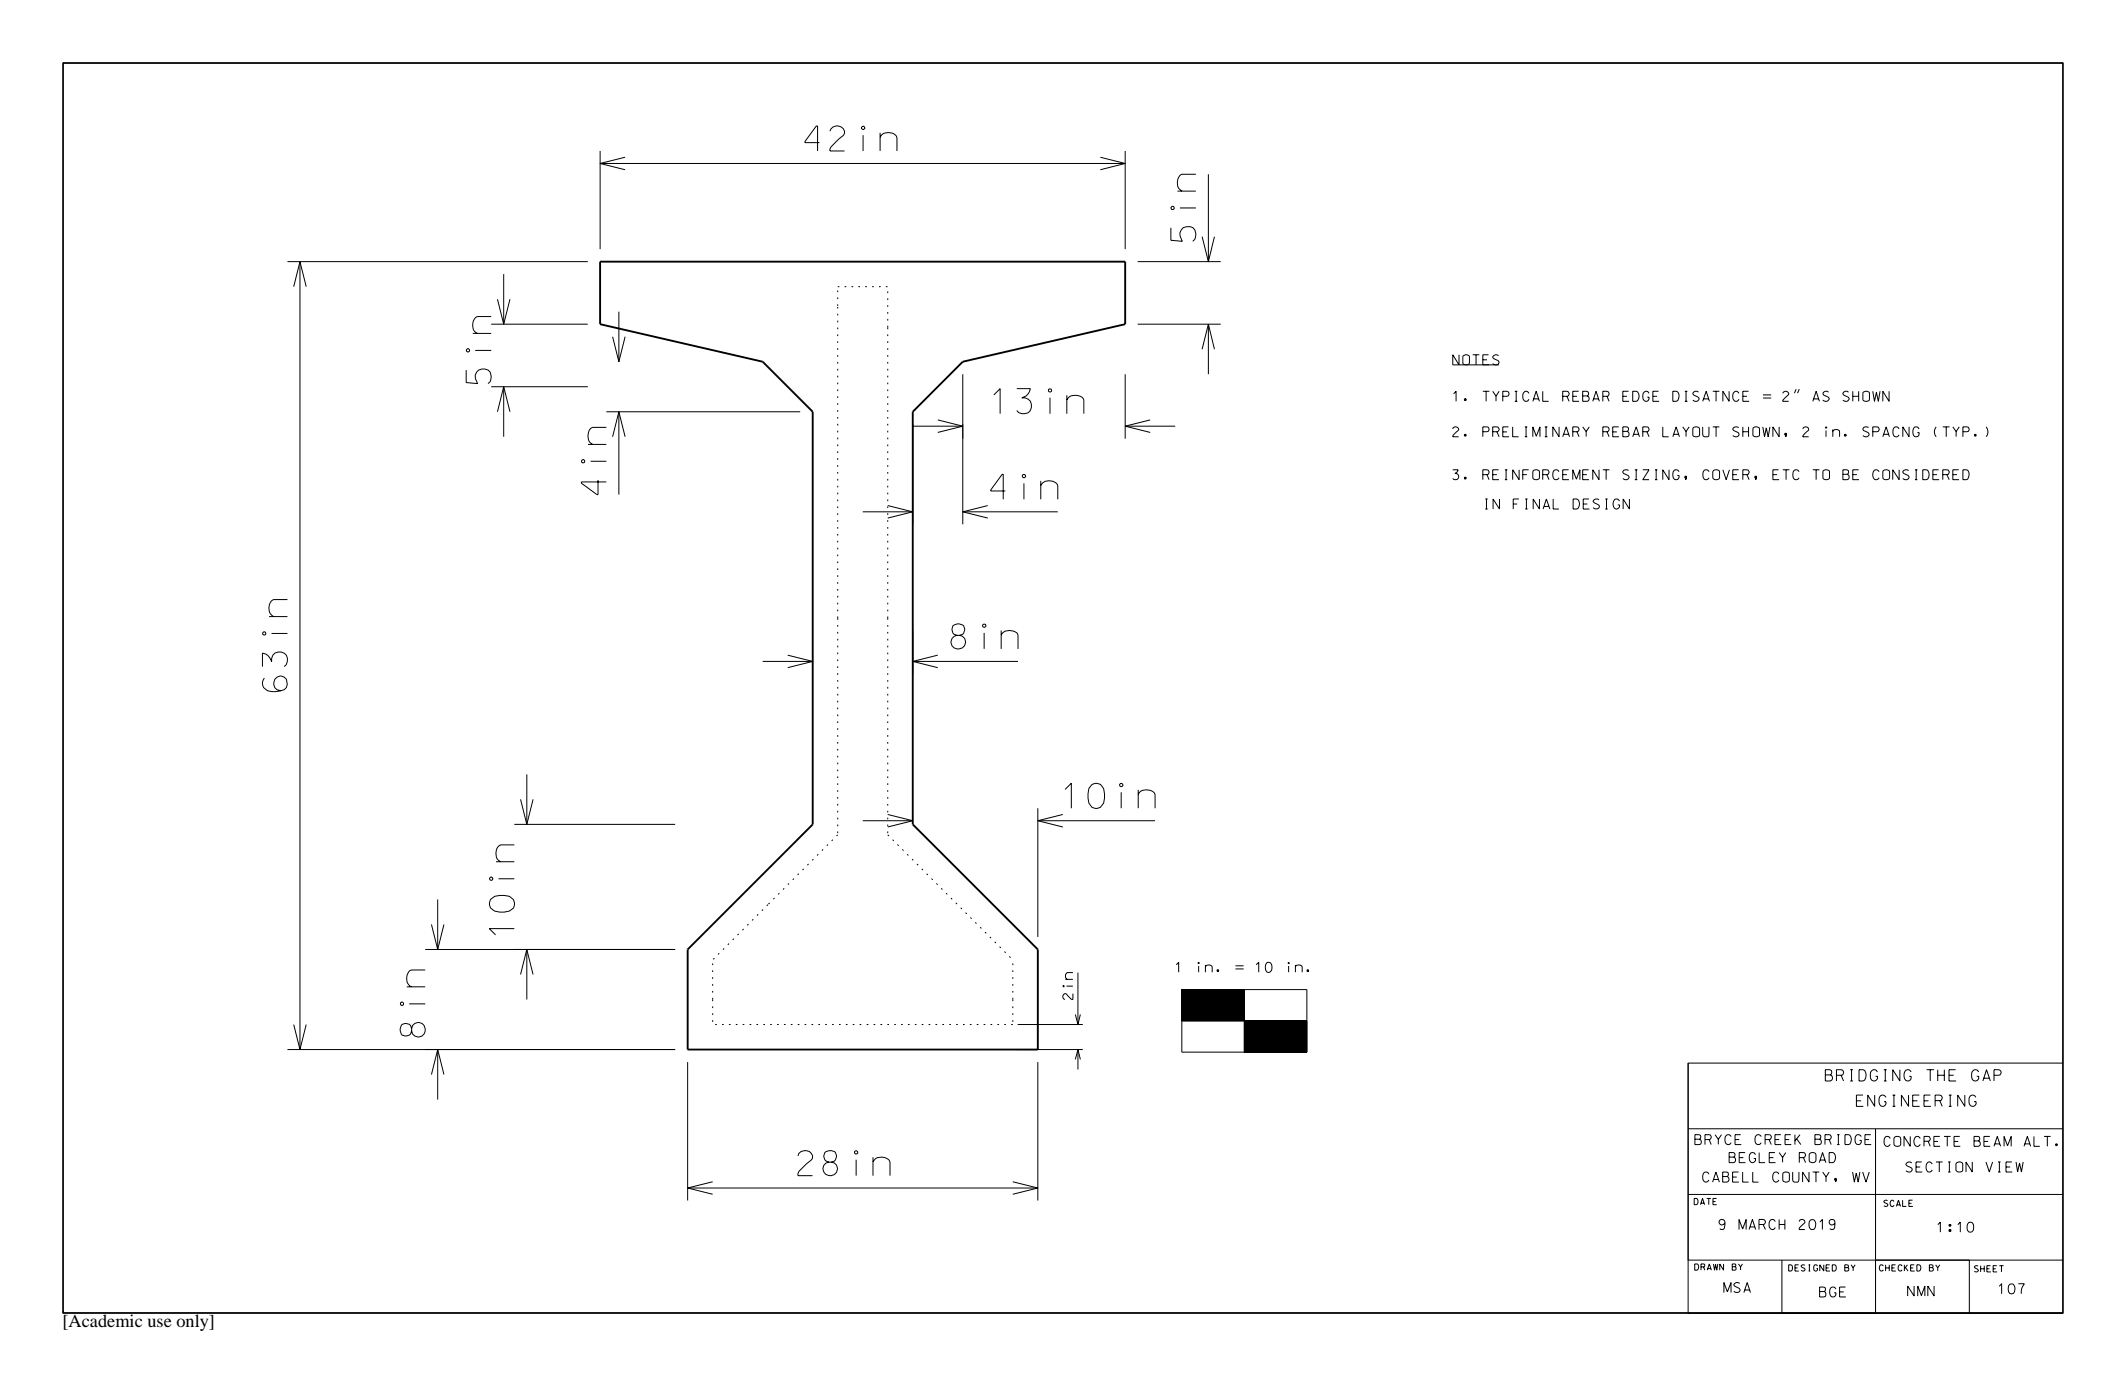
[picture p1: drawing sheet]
<svg xmlns="http://www.w3.org/2000/svg" width="432mm" height="279mm" viewBox="0 0 432 279" stroke-linecap="round" stroke-linejoin="round" font-family="sans-serif">
<path d="M12.8 266.3v.3h406.2v-253.8h-406.2v253.8" fill="none" stroke="#000" stroke-width=".25"/>
<path d="M121.9 53.1h106.6v12.7l-33 7.6-10.1 10.2v83.8l25.4 25.4v20.3h-71.1v-20.3l25.4-25.4v-83.8l-10.2-10.2-33-7.6z" fill="none" stroke="#000" stroke-width=".38"/>
<g fill="none" stroke="#000" stroke-width=".2">
<path d="M12.8 12.7h406.2v254h-406.2zM121.9 30.7v19.9M121.9 33.2h106.6M127 31.9l-5.1 1.3 5.1 1.3M223.5 31.9l5 1.3-5 1.3M228.5 30.7v19.9M245.4 35.4v17.7M58.4 53.1h61M59.7 58.2l1.2-5.1 1.3 5.1M60.9 53.1v160M102.3 55.7v10.1M231.1 53.1h16.8"/>
<path d="M244.2 48l1.2 5.1 1.3-5.1M99.8 65.8h19.6M99.8 78.5h19.6M101 60.7l1.3 5.1 1.3-5.1M102.3 78.5v10.2M124.4 68.4l1.3 5 1.3-5M125.7 63.3v10.1M195.5 76v30.5M228.5 76v13.1M231.1 65.8h16.8M244.2 70.9l1.2-5.1 1.3 5.1M245.4 65.8v10.2"/>
<path d="M295.1 74.1h9.3M364.8 79l-.3 .8M365.4 79l-.3 .8M101 83.6l1.3-5.1 1.3 5.1M123.2 83.6h39.3M124.4 88.7l1.3-5.1 1.3 5.1M125.7 83.6v16.8M185.4 86.1v20.4M185.4 86.5h10.1M190.5 85.3l5 1.2-5 1.3M228.5 86.5h10.2M233.6 85.3l-5.1 1.2 5.1 1.3"/>
<path d="M175.2 103.9h10.2M180.3 102.7l5.1 1.2-5.1 1.3M195.5 103.9h19.3M200.6 102.7l-5.1 1.2 5.1 1.3M154.9 134.3h10.2M160 133l5.1 1.3-5.1 1.3M185.4 134.3h21.4M185.4 128.1v8.7M190.5 133l-5.1 1.3 5.1 1.3M107 157.2v10.2M104.5 167.4h32.6M105.7 162.3l1.3 5.1 1.3-5.1"/>
<path d="M175.2 166.7h10.2M180.3 165.4l5.1 1.3-5.1 1.2M210.8 164.1v26.2M210.8 166.7h23.8M215.9 165.4l-5.1 1.3 5.1 1.2M86.4 192.8h50.7M87.6 187.7l1.3 5.1 1.3-5.1M88.9 182.6v10.2M105.7 197.9l1.3-5.1 1.3 5.1M107 192.8v10.2M218.9 197.5v10.5M58.4 213.1h78.7"/>
<path d="M59.7 208l1.2 5.1 1.3-5.1M87.6 218.2l1.3-5.1 1.3 5.1M88.9 213.1v10.2M139.7 215.7v28.1M206.7 213.1h13.2M206.7 208h13.2M210.8 215.7v28.1M218.4 215.1l.5-2 .5 2M218.4 206l.5 2 .5-2M218.9 213.1v4.1M240 207.3h.1M240 207.3h25.4"/>
<path d="M240 200.9h25.4v12.7M240 200.9v12.7h25.4M240 203.6l2.6-2.7 6.4 6.4 3.7-3.7-2.6-2.7-6.4 6.4-3.7-3.7M240 206.1l5.2-5.2 6.5 6.4 1-1.1-5.3-5.3-6.3 6.4M240 206.5l.8 .8 6.4-6.4 5.5 5.6M240 207.3l6.3-6.4 12.9 12.7 6.2-6.2M240 206.8l5.9-5.9 6.4 6.4M240 206.6l5.7-5.7 6.4 6.4 .6-.6M240 206.4l5.5-5.5 6.4 6.4M240 206.3l5.4-5.4 6.4 6.4M240 206l5-5.1 6.5 6.4M240 205.8l4.9-4.9 6.4 6.4 1.4-1.4"/>
<path d="M240 205.8l4.8-4.9 6.4 6.4M240 205.6l4.7-4.7 6.4 6.4 1.6-1.6M240 205.5l4.5-4.6 6.5 6.4M240 205.4l4.5-4.5 6.4 6.4M240 205.4l4.4-4.5 6.4 6.4M240 204.7l3.8-3.8 6.4 6.4 2.5-2.6M240 204.5l3.6-3.6 6.4 6.4M240 204.3l3.4-3.4 6.4 6.4M240 204.1l3.2-3.2 6.4 6.4M240 204l3.1-3.1 6.4 6.4 3.2-3.2M240 203.8l2.9-2.9 6.4 6.4 3.4-3.4M240 203.8l2.8-2.9 6.4 6.4"/>
<path d="M240 203.7l2.7-2.8 6.5 6.4 3.5-3.6M240 203.3l2.4-2.4 6.4 6.4M240 203.3l2.3-2.4 6.4 6.4M240 202.7l1.8-1.8 6.4 6.4 4.5-4.5M240 202.3l1.4-1.4 6.4 6.4 4.9-4.9M240 202l1-1.1 6.4 6.4 5.3-5.3M240 201.7l.7-.8 6.5 6.4M240 201.6l.7-.7 6.4 6.4 5.6-5.7M240 201.5l.5-.6 6.4 6.4 5.8-5.8M240 201.3l.3-.4 6.4 6.4M240 200.9l6.5 6.4M240 200.9l6.3 6.4"/>
<path d="M240 201l6.3 6.3M240 201.3l6.1 6M240 201.3l6 6M240 201.5l5.9 5.8M240 201.5l.6-.6-.6 .7 5.7 5.7M240 201.6l5.7 5.7M240 201.6l5.6 5.7M240 201.7l5.6 5.6M240 201.8l5.5 5.5M240 201.9l5.4 5.4M240 202l5.3 5.3M240 202.2l5.1 5.1"/>
<path d="M240 202.2l5 5.1M240 202.3l5 5M240 202.4l4.9 4.9M240 202.5l4.8 4.8M240 202.7l4.6 4.6M240 202.7l4.5 4.6-4.5-4.5M240 202.8l4.5 4.5M240 203l4.3 4.3M240 203.3l4 4M240 203.4l3.9 3.9M240 203.5l3.8 3.8M240 203.6l3.8 3.7"/>
<path d="M240 203.7l3.6 3.6M240 203.8l3.6 3.5M240 203.9l3.4 3.4M240 203.9l3.3 3.4M240 204l3.3 3.3M240 204.1l3.2 3.2M240 204.2l3.1 3.1M240 204.3l3 3M240 204.5l2.8 2.8M240 204.5l2.7 2.8M240 204.6l2.7 2.7M240 204.7l2.6 2.6-2.6-2.6"/>
<path d="M240 204.8l2.5 2.5M240 204.9l2.4 2.4M240 205.1l2.2 2.2M240 205.4l1.9 1.9M240 205.5l1.8 1.8M240 205.6l1.7 1.7M240 205.7l1.6 1.6M240 205.7l1.5 1.6M240 205.8l1.5 1.5M240 205.9l1.4 1.4M240 206l1.3 1.3M240 206.1l1.3 1.2"/>
<path d="M240 206.1l1.2 1.2M240 206.2l1.1 1.1M240 206.3l1 1M240 206.4l.9 .9M240 206.6l.7 .7M240 206.8l.5 .5-.5-.5M240 206.8l.5 .5M240 206.9l.5 .4M240 206.9l.3 .4M240 207l.3 .3M240 207.2l.1 .1M240 201.3l.4-.4-.4 .5"/>
<path d="M240 201.9l1-1-1 1M240 202.1l1.2-1.2-1.2 1.2M240 203.8l2.9-2.9-2.9 2.9M240.1 200.9l-.1 .1M240.1 200.9l6.4 6.4M240.2 200.9l6.4 6.4 6.1-6.1-.2-.3M240.2 200.9l-.2 .2 6.2 6.2-6.2-6.2M240.2 200.9l-.2 .2M240.2 207.3l6.4-6.4 6.1 6.1-.3 .3M240.2 207.3l-.2-.3 6.1-6.1 6.5 6.4M240.3 200.9l-.3 .3 6.1 6.1M240.3 207.3l6.5-6.4 5.9 6-.4 .4"/>
<path d="M240.5 200.9l6.4 6.4 5.8-5.9-.5-.5M240.5 200.9l-.5 .5 5.9 5.9M240.5 200.9l-.5 .5M240.6 200.9l-.6 .6M240.6 200.9l6.4 6.4M240.8 200.9l-.8 .8M240.8 200.9l6.4 6.4 5.5-5.5M240.8 200.9l-.8 .8 5.5 5.6 6.5-6.4 .7 .8M240.8 207.3l6.4-6.4 5.5 5.5-.8 .9M240.8 207.3l-.8-.8 5.6-5.6 6.4 6.4 .7-.7-5.6-5.7-6.5 6.4-.6-.6 .7 .6M240.8 200.9l-.8 .9M240.9 200.9l6.4 6.4 5.4-5.4-.9-1"/>
<path d="M240.9 200.9l-.9 .9M240.9 200.9l6.5 6.4M240.9 200.9l-.9 1M241.1 200.9l6.4 6.4M241.1 200.9l-1.1 1.1M241.1 200.9l-1.1 1.2M241.2 200.9l6.4 6.4 5.1-5.2M241.3 200.9l-1.3 1.3M241.3 200.9l6.4 6.4M241.4 200.9l-1.4 1.5M241.5 200.9l6.4 6.4 4.8-4.8M241.5 200.9l-1.5 1.5"/>
<path d="M241.5 200.9l-1.5 1.6M241.7 200.9l6.4 6.4M241.7 200.9l-1.7 1.7 4.7 4.7-4.7-4.7M241.7 200.9l-1.7 1.7M241.8 200.9l-1.8 1.8M241.8 200.9l6.4 6.4M241.9 200.9l-1.9 1.9M242 200.9l6.5 6.4M242 200.9l-2 2.1 4.3 4.3-4.3-4.3M242 200.9l-2 2.1M242.1 200.9l6.4 6.4 4.2-4.2-2.2-2.2M242.1 200.9l-2.1 2.2 4.3 4.2"/>
<path d="M242.1 200.9l-2.1 2.1M242.3 200.9l6.4 6.4 4-4.1-2.3-2.3M242.3 200.9l-2.3 2.3 4.1 4.1M242.3 207.3l-2.3-2.3 4.1-4.1 6.4 6.4M242.4 200.9l-2.4 2.4M242.5 200.9l-2.5 2.5M242.6 200.9l-2.6 2.7M242.7 207.3l-2.7-2.7 3.7-3.7 6.4 6.4M242.7 200.9l6.4 6.4M242.7 200.9l-2.7 2.7M243 200.9l-3 3M243 200.9l6.4 6.4"/>
<path d="M243 200.9l-3 3.1M243.1 200.9l-3.1 3.1M243.2 200.9l-3.2 3.2M243.2 200.9l6.5 6.4M243.2 200.9l-3.2 3.3M243.3 200.9l-3.3 3.3M243.3 200.9l-3.3 3.4M243.3 200.9l6.5 6.4M243.4 200.9l-3.4 3.4M243.5 200.9l-3.5 3.6M243.6 200.9l6.4 6.4M243.6 200.9l-3.6 3.6"/>
<path d="M243.7 200.9l-3.7 3.8M243.8 200.9l6.5 6.4 2.4-2.4M243.8 200.9l-3.8 3.9 2.5 2.5M243.8 200.9l-3.8 3.9M243.9 200.9l6.4 6.4M243.9 200.9l-3.9 3.9 2.5 2.5-2.5-2.4M243.9 200.9l-3.9 4M244 200.9l6.4 6.4 2.3-2.3-4-4.1M244 200.9l-4 4 2.4 2.4M244 200.9l-4 4M244.1 200.9l6.4 6.4M244.1 200.9l-4.1 4.1 2.3 2.3-2.3-2.2"/>
<path d="M244.1 200.9l-4.1 4.2M244.2 200.9l6.4 6.4 2.1-2.1-4.2-4.3M244.2 200.9l-4.2 4.2 2.2 2.2M244.2 200.9l-4.2 4.2M244.3 200.9l6.5 6.4 1.9-2-4.4-4.4M244.3 200.9l-4.3 4.3 2 2.1M244.3 200.9l-4.3 4.4 2 2M244.4 207.3l-4.4-4.4 2-2 6.4 6.4M244.4 200.9l-4.4 4.5M244.6 200.9l-4.6 4.6M244.7 200.9l-4.7 4.7M244.8 200.9l6.4 6.4"/>
<path d="M244.8 200.9l-4.8 4.8M244.9 200.9l-4.9 4.9M245 200.9l6.4 6.4M245 200.9l-5 5M245.1 200.9l-5.1 5.1M245.1 200.9l6.5 6.4 1.1-1.2M245.1 200.9l-5.1 5.2M245.3 200.9l-5.3 5.3M245.3 200.9l6.4 6.4M245.3 200.9l-5.3 5.4M245.4 200.9l-5.4 5.4M245.4 200.9l6.4 6.4"/>
<path d="M245.5 200.9l-5.5 5.5M245.6 200.9l-5.6 5.7 5.6-5.7M245.6 200.9l6.5 6.4 .6-.6M245.7 200.9l-5.7 5.7M245.8 200.9l-5.8 5.9M245.9 200.9l6.4 6.4M245.9 200.9l-5.9 6M245.9 200.9l-5.9 5.9M246 200.9l6.4 6.4M246 200.9l-6 6 .4 .4-.4-.4M246 200.9l-6 6M246.1 200.9l6.3 6.4 .3-.2-6.1-6.2"/>
<path d="M246.1 200.9l-6.1 6.1M246.1 207.3l-6.1-6.1 .2-.3 6.5 6.4M246.2 200.9l6.4 6.4M246.2 200.9l-6.2 6.2 .2 .2-.2-.1M246.2 200.9l-6.2 6.3M246.3 200.9l12.8 12.7M246.3 200.9l-6.3 6.3M246.4 200.9l6.3 6.3-.1 .1M246.5 200.9l-6.4 6.4M246.6 200.9l-6.5 6.4M246.6 200.9l-6.4 6.4M246.7 200.9l-6.4 6.4"/>
<path d="M246.7 200.9l6 6M246.9 200.9l-6.4 6.4M246.9 200.9l5.8 5.8M246.9 200.9l-6.3 6.4M247.1 200.9l-6.4 6.4M247.3 200.9l-6.5 6.4M247.3 200.9l5.4 5.5M247.3 200.9l-6.4 6.4M247.5 200.9l-6.4 6.4M247.5 200.9l5.2 5.3-1.1 1.1 1.1-1.1M247.5 200.9l5.2 5.2M247.6 200.9l5.1 5.2-1.2 1.2"/>
<path d="M247.6 200.9l5.1 5.2M247.6 200.9l-6.4 6.4M247.6 200.9l5.1 5.1M247.6 200.9l-6.3 6.4M247.7 200.9l-6.4 6.4M247.7 200.9l5 5M247.7 200.9l5 5.1-1.3 1.3M247.8 200.9l-6.4 6.4M247.8 200.9l4.9 4.9-1.5 1.5M247.8 200.9l4.9 5M247.9 200.9l4.8 4.9M247.9 200.9l-6.4 6.4"/>
<path d="M247.9 200.9l4.8 4.8M247.9 200.9l4.8 4.8-1.5 1.6M248 200.9l-6.5 6.4M248 200.9l-6.4 6.4M248 200.9l4.7 4.8M248.1 200.9l4.6 4.7M248.1 200.9l-6.4 6.4M248.1 200.9l4.6 4.6M248.1 200.9l-6.3 6.4M248.2 200.9l4.5 4.6M248.2 200.9l4.5 4.6-1.8 1.8M248.2 200.9l-6.4 6.4"/>
<path d="M248.3 200.9l-6.4 6.4M248.4 200.9l-6.4 6.4-2-2M248.4 200.9l4.3 4.3-2 2.1 2-2zM248.4 200.9l-6.4 6.4M248.5 200.9l-6.5 6.4M248.5 200.9l-6.4 6.4-2.1-2.1 4.3-4.3 6.4 6.4M248.5 200.9l-6.4 6.4M248.5 200.9l4.2 4.2M248.5 200.9l4.2 4.2-2.2 2.2M248.6 200.9l4.1 4.1-2.2 2.3M248.6 200.9l4.1 4.2M248.6 200.9l-6.4 6.4"/>
<path d="M248.7 200.9l-6.4 6.4M248.7 200.9l-6.3 6.4 6.4-6.4M248.7 200.9l4 4M248.7 200.9l4 4-2.4 2.4M248.8 200.9l3.9 3.9M248.8 200.9l3.9 4M248.8 200.9l-6.4 6.4M248.9 200.9l3.8 3.9M248.9 200.9l3.8 3.9-2.5 2.5M248.9 200.9l-6.4 6.4M249 200.9l3.7 3.8-2.6 2.6M249 200.9l3.7 3.8"/>
<path d="M249 200.9l-6.4 6.4M249 200.9l3.7 3.7M249.1 200.9l-6.5 6.4M249.1 200.9l3.6 3.6M249.1 200.9l3.6 3.7-2.7 2.7 2.7-2.7M249.1 200.9l-6.4 6.4M249.2 200.9l3.5 3.6-2.8 2.8 2.8-2.9M249.2 200.9l3.5 3.6M249.2 200.9l-6.4 6.4M249.3 200.9l-6.4 6.4M249.3 200.9l3.4 3.4-3 3M249.3 200.9l3.4 3.5-2.9 2.9"/>
<path d="M249.4 200.9l3.3 3.4-3 3M249.4 200.9l-6.4 6.4M249.4 200.9l3.3 3.3M249.4 200.9l-6.3 6.4-3.1-3M249.5 200.9l-6.4 6.4M249.5 200.9l3.2 3.2M249.5 200.9l3.2 3.3M249.6 200.9l-6.5 6.4M249.7 200.9l3 3.1M249.7 200.9l-6.4 6.4M249.7 200.9l3 3-3.4 3.4-6.3-6.4-3 3M249.8 200.9l-6.5 6.4"/>
<path d="M249.8 200.9l-6.4 6.4M249.8 200.9l2.9 2.9M249.8 200.9l2.9 3M249.9 200.9l2.8 2.9M249.9 200.9l-6.4 6.4-3.5-3.5M249.9 200.9l-6.5 6.4M249.9 200.9l2.8 2.8M249.9 200.9l-6.3 6.4M249.9 200.9l-6.4 6.4M250 200.9l-6.4 6.4M250 200.9l2.7 2.8M250.1 200.9l2.6 2.6-3.7 3.8-6.5-6.4-2.5 2.6 3.8 3.8 6.4-6.4"/>
<path d="M250.2 200.9l-6.4 6.4M250.2 200.9l-6.5 6.4M250.2 200.9l2.5 2.5-3.8 3.9-6.4-6.4-2.5 2.5M250.3 200.9l2.4 2.5M250.3 200.9l2.4 2.5-3.9 3.9M250.3 200.9l-6.4 6.4M250.4 200.9l-6.5 6.4M250.4 200.9l-6.4 6.4M250.4 200.9l-6.3 6.4-4.1-4.1M250.5 200.9l2.2 2.3-4.1 4.1 4.1-4.1zM250.5 200.9l-6.4 6.4M250.6 200.9l-6.4 6.4-4.2-4.2 2.2-2.2 6.4 6.4"/>
<path d="M250.6 200.9l2.1 2.1M250.6 200.9l2.1 2.2-4.2 4.2M250.6 200.9l-6.4 6.4M250.7 200.9l2 2.1-4.3 4.3M250.7 200.9l2 2.1M250.7 200.9l-6.4 6.4M250.8 200.9l1.9 2-4.4 4.4-6.4-6.4-1.9 1.9M250.8 200.9l-6.4 6.4M250.8 200.9l-6.4 6.4 6.5-6.4M250.8 200.9l1.9 1.9M250.8 200.9l1.9 1.9-4.5 4.5M250.9 200.9l1.8 1.9"/>
<path d="M250.9 200.9l-6.4 6.4M251 200.9l1.7 1.8M251 200.9l-6.4 6.4M251 200.9l1.7 1.7M251.1 200.9l-6.4 6.4M251.1 200.9l1.6 1.7-4.7 4.7-6.5-6.4-1.5 1.6M251.2 200.9l1.5 1.6M251.2 200.9l-6.4 6.4M251.2 200.9l1.5 1.5M251.3 200.9l1.4 1.5M251.3 200.9l-6.4 6.4M251.4 200.9l1.3 1.4"/>
<path d="M251.4 200.9l-6.4 6.4M251.5 200.9l1.2 1.3-5.1 5.1-6.4-6.4-1.2 1.3M251.5 200.9l-6.4 6.4M251.5 200.9l1.2 1.2M251.5 200.9l-6.4 6.4-5.1-5.1M251.6 200.9l1.1 1.2M251.6 200.9l-6.4 6.4-5.2-5.2M251.6 200.9l1.1 1.1M251.7 200.9l-6.4 6.4-5.3-5.3M251.7 200.9l1 1.1M251.7 200.9l-6.4 6.4M251.7 200.9l1 1"/>
<path d="M251.7 200.9l-6.3 6.4-5.4-5.3M251.8 200.9l-6.4 6.4M251.8 200.9l-6.4 6.4-5.4-5.4M251.8 200.9l.9 .9M251.9 200.9l.8 .9M251.9 200.9l-6.4 6.4-5.5-5.5M251.9 200.9l-6.4 6.4M251.9 200.9l.8 .8M252 200.9l-6.4 6.4M252 200.9l.7 .7M252.1 200.9l-6.4 6.4M252.1 200.9l.6 .6"/>
<path d="M252.1 200.9l.6 .7M252.2 200.9l.5 .6M252.2 200.9l-6.4 6.4-5.8-5.8M252.2 200.9l-6.3 6.4M252.2 200.9l-6.4 6.4M252.3 200.9l.4 .5-5.9 5.9-6.4-6.4-.4 .4M252.3 207.3l.4-.4-.4 .4M252.3 200.9l.4 .4M252.4 200.9l-6.4 6.4M252.4 200.9l.3 .4M252.4 200.9l-6.3 6.4M252.5 207.3l.2-.2-.1 .2"/>
<path d="M252.6 200.9l.1 .2M252.6 200.9l-6.5 6.4M252.6 200.9l-6.4 6.4M252.6 200.9l.1 .1M252.6 200.9l.1 .1-6.2 6.3M252.7 200.9v.1M252.7 213.5l6.2-6.2 6.4 6.3M252.7 213.4l6.1-6.1 6.4 6.3M252.7 213.3l6-6 6.4 6.3M252.7 213.1l5.8-5.8 6.4 6.3 .5-.5M252.7 212.9l5.6-5.6 6.5 6.3M252.7 211.6l4.3-4.3 6.4 6.3"/>
<path d="M252.7 211.4l4.1-4.1 6.4 6.3M252.7 211.2l3.9-3.9 6.4 6.3M252.7 211l3.7-3.7 6.4 6.3 2.6-2.5M252.7 210.3l3-3 6.4 6.3M252.7 209.9l2.6-2.6 6.4 6.3M252.7 209.7l2.4-2.4 6.4 6.3 3.9-3.9M252.7 209.3l2-2 6.5 6.3M252.7 209.3l2-2 6.4 6.3 4.3-4.3M252.7 209.1l1.8-1.8 6.4 6.3M252.7 209l1.8-1.7 6.4 6.3 4.5-4.5M252.7 208.8l1.5-1.5 6.4 6.3 4.8-4.8M252.7 208.7l1.4-1.4 6.5 6.3"/>
<path d="M252.7 208.7l1.4-1.4 6.4 6.3 4.9-4.9-1.3-1.4-6.4 6.3zM252.7 208.5l1.2-1.2 6.5 6.3 5-5-1.2-1.3-6.5 6.3-5-5M252.7 208.2l.9-.9 6.5 6.3M252.7 207.6l6 6M252.7 207.9l5.8 5.7M252.7 208.2l5.4 5.4M252.7 208.3l5.4 5.3 6.3-6.3 1 1M252.7 208.5l5.2 5.1M252.7 208.7l4.9 4.9M252.7 208.9l4.8 4.7M252.7 209l4.6 4.6M252.7 209.2l4.4 4.4"/>
<path d="M252.7 209.4l4.3 4.2M252.7 209.7l4 3.9M252.7 209.7l3.9 3.9M252.7 209.9l3.8 3.7M252.7 209.9l3.7 3.7M252.7 210l3.6 3.6M252.7 210.1l3.6 3.5M252.7 210.2l3.4 3.4M252.7 210.4l3.2 3.2M252.7 210.6l3 3M252.7 210.7l2.9 2.9M252.7 210.8l2.8 2.8"/>
<path d="M252.7 211l2.7 2.6M252.7 211.1l2.5 2.5M252.7 211.2l2.4 2.4M252.7 211.5l2.2 2.1M252.7 211.5l2.1 2.1M252.7 211.6l2 2M252.7 211.8l1.8 1.8M252.7 212.2l1.5 1.4M252.7 212.5l1.1 1.1M252.7 212.7l.9 .9M252.7 212.8l.8 .8M252.7 213l.6 .6"/>
<path d="M252.7 213.2l.5 .4M252.7 213.3l.3 .3M252.7 213.5l.1 .1M252.7 213.6h.1M252.7 200.9l-6.4 6.4M252.7 208.6l5.1 5M252.7 208.8l4.9 4.8M252.7 209l4.7 4.6M252.7 209.2l4.5 4.4M252.7 209.5l4.1 4.1M252.7 209.8l3.9 3.8M252.7 210.3l3.4 3.3"/>
<path d="M252.7 210.4l3.3 3.2M252.7 210.7l3 2.9M252.7 210.9l2.8 2.7M252.7 211.3l2.4 2.3M252.7 211.6l2.1 2M252.7 211.8l1.9 1.8M252.7 212.1l1.5 1.5M252.7 212.5l1.2 1.1M252.7 212.8l.9 .8M252.7 212.9l.7 .7M252.7 213.3l.4 .3M252.7 213.4l.3 .2"/>
<path d="M252.7 213.5l.2 .1M252.7 210.8l3.5-3.5-3.5 3.5M252.7 212.7l5.4-5.4-5.4 5.4M252.7 201l-6.2 6.3M252.7 201.6l-5.7 5.7M252.7 202.3l-1.3-1.4-6.4 6.4M252.7 206.3l-1 1 1-1-5.3-5.4-6.4 6.4M252.7 206l-1.3 1.3M252.7 206.5l-.8 .8M252.7 206.7l-.6 .6 .6-.6M252.7 203.3l-2.4-2.4 2.4 2.4-4 4M252.7 205.6l-4.7-4.7-6.4 6.4"/>
<path d="M252.7 202.6l-4.7 4.7-6.4-6.4-1.6 1.7 4.8 4.7M252.7 201.9l-5.4 5.4M252.7 202.1l-5.2 5.2M252.7 203l-4.3 4.3M252.7 203.7l-3.6 3.6M252.7 204.2l-3.1 3.1M252.7 204.9l-2.4 2.4M252.7 202.6l-1.7-1.7-6.3 6.4M252.7 205.6l-1.7 1.7-6.4-6.4-4.6 4.7 1.8 1.7M252.7 201.7l-5.5 5.6M252.7 202.3l-5 5M252.7 203.3l-4 4"/>
<path d="M252.7 203.9l-3.4 3.4M252.7 204l-3.3 3.3M252.7 204.4l-2.9 2.9M252.7 202.4l-1.4-1.5-6.4 6.4M252.7 202.7l-1.8-1.8-6.4 6.4M252.7 205.5l-1.8 1.8M252.7 206l-1.2 1.3M252.7 206.4l-.9 .9M252.7 201.1l-.2-.2-6.4 6.4M252.7 206.9l-.4 .4M252.7 203.4l-3.9 3.9M252.7 201.1l-6.2 6.2"/>
<path d="M252.7 201.6l-5.6 5.7M252.7 202l-5.3 5.3M252.7 202.4l-4.9 4.9M252.7 202.5l-4.8 4.8M252.7 202.7l-4.6 4.6M252.7 203l-4.2 4.3M252.7 204l-3.1-3.1-6.4 6.4M252.7 201.7l-5.6 5.6M252.7 204.4l-3.5-3.5-6.3 6.4-2.9-2.8M252.7 203.8l-3.5 3.5M252.7 201.3l-.3-.4 .3 .3-6 6.1M252.7 206.8l-.5 .5"/>
<path d="M252.7 207l-.3 .3M252.7 207.2l-.1 .1M252.7 204.5l-2.8 2.8-6.4-6.4-3.5 3.5 2.9 2.9M252.7 205.1l-2.2 2.2M252.7 205.6l-1.7 1.7M252.7 205.8l-1.5 1.5M252.7 205.4l-1.9 1.9M252.7 202.6l-4.6 4.7M252.7 202.4l-1.5-1.5-6.3 6.4M252.7 205.4l-4.5-4.5 4.5 4.5-1.9 1.9M252.7 201.8l-5.5 5.5M252.7 201.9l-5.3 5.4"/>
<path d="M252.7 202.8l-4.5 4.5M252.7 204.1l-3.2 3.2M252.7 204.2l-3 3.1M252.7 201l-6.5 6.3M252.7 201.3l-.4-.4-6.4 6.4-5.9-5.9M252.7 206.5l-.7 .8 .7-.7M252.7 206.7l-5.7-5.8-6.4 6.4M252.7 206.8l-5.9-5.9-6.4 6.4-.4-.4M252.7 207.2l-6.2-6.3-6.5 6.4M252.7 201.3l-6 6M252.7 200.9v12.7M252.7 202.5l-1.6-1.6-6.4 6.4"/>
<path d="M252.7 206.8l-.5 .5-6.4-6.4-5.8 5.8 .6 .6M252.7 200.9l-6.3 6.4M252.7 201l-6.3 6.3M252.7 205.5l-1.7 1.8M252.7 206.1l-1.2 1.2M252.7 204.6l-2.6 2.7M252.8 207.3h-.1M252.8 207.3l6.4 6.3 6.2-6.1M252.8 207.3l-.1 .1 6.3 6.2 6.4-6.3M252.8 207.3l-.1 .1M252.9 207.3l-.2 .2 .2-.2M252.9 207.3l-.2 .1"/>
<path d="M252.9 207.3l6.4 6.3 6.1-6.1M253 207.3l-.3 .3 6.1 6 6.3-6.3M253 207.3l-.3 .3M253 207.3l6.4 6.3 6-6M253.1 207.3l-.4 .4 .4-.4M253.1 207.3l6.4 6.3 5.9-5.8-.5-.5M253.2 207.3l6.4 6.3M253.2 207.3l-.5 .4 5.9 5.9 6.4-6.3M253.2 207.3l-.5 .5M253.2 207.3l-.5 .5 .6-.5M253.3 207.3l-.6 .6M253.3 207.3l6.4 6.3"/>
<path d="M253.4 207.3l-.7 .6 5.7 5.7 6.4-6.3M253.4 207.3l-.7 .7M253.4 207.3l6.4 6.3 5.6-5.6M253.4 207.3l-.7 .7 .8-.7M253.4 207.3l6.5 6.3M253.6 207.3l6.4 6.3M253.6 207.3l-.9 .8 5.5 5.5 6.4-6.3M253.6 207.3l-.9 .9M253.7 207.3l-1 .9M253.8 213.6l6.4-6.3-6.4 6.3M253.8 207.3l-1.1 1.1 1.1-1.1 6.4 6.3M254 213.6l-1.3-1.2 5.1-5.1 6.4 6.3"/>
<path d="M254 207.3l-1.3 1.2M254 207.3l-1.3 1.3M254 207.3l6.4 6.3M254.1 213.6l-1.4-1.4 5-4.9 6.4 6.3M254.2 207.3l-1.5 1.4M254.3 207.3l6.4 6.3 4.7-4.6M254.3 213.6l-1.6-1.6 4.8-4.7 6.4 6.3M254.3 207.3l-1.6 1.6M254.4 207.3l6.4 6.3M254.4 207.3l-1.7 1.7M254.5 207.3l-1.8 1.8M254.6 207.3l-1.9 1.9 1.9-1.9 6.4 6.3 4.4-4.3"/>
<path d="M254.7 213.6l-2-1.9 4.4-4.4 6.4 6.3M254.8 207.3l-2.1 2M254.8 207.3l6.4 6.3 4.2-4.1M254.8 207.3l-2.1 2.1 2.1-2.1M255 207.3l-2.3 2.2M255.1 207.3l-2.4 2.4M255.2 207.3l-2.5 2.5M255.2 207.3l6.4 6.3M255.3 213.6l-2.6-2.6 2.6 2.6 6.4-6.3-6.4 6.3M255.3 207.3l-2.6 2.6M255.4 207.3l-2.7 2.7M255.4 207.3l6.4 6.3"/>
<path d="M255.5 207.3l-2.8 2.7M255.5 207.3l6.4 6.3M255.5 207.3l-2.8 2.8M255.6 207.3l-2.9 2.8M255.7 207.3l-3 3M255.7 207.3l-3 3 3.3 3.3 6.5-6.3M255.7 207.3l6.4 6.3M255.8 207.3l6.4 6.3 3.2-3.2-3.1-3.1M255.8 207.3l-3.1 3.1 3.3 3.2M255.8 207.3l-3.1 3.1M255.8 213.6l6.5-6.3-6.4 6.3M255.9 207.3l6.4 6.3"/>
<path d="M255.9 207.3l-3.2 3.2 3.2 3.1M255.9 207.3l-3.2 3.1M256 207.3l-3.3 3.3M256 207.3l6.4 6.3 3-3-3.3-3.3M256.1 207.3l-3.4 3.3M256.1 207.3l-3.4 3.4M256.1 207.3l6.4 6.3M256.2 207.3l6.4 6.3 2.8-2.7M256.2 207.3l-3.5 3.4M256.3 207.3l6.4 6.3M256.3 207.3l-3.6 3.6M256.3 213.6l6.4-6.3 2.7 2.7-3.6 3.6"/>
<path d="M256.3 207.3l6.4 6.3 2.7-2.6-3.7-3.7-6.4 6.3M256.3 207.3l-3.6 3.6 3.7-3.6M256.5 207.3l-3.8 3.8 3.8-3.8 6.4 6.3M256.5 207.3l-3.8 3.8M256.5 207.3l6.5 6.3 2.4-2.4M256.6 207.3l-3.9 3.8M256.7 207.3l-4 4M256.8 213.6l-4.1-4 2.3-2.3 6.4 6.3M256.9 207.3l-4.2 4.1M256.9 207.3l-4.2 4.2 4.2-4.2M256.9 207.3l6.4 6.3 2.1-2M257 207.3l6.5 6.3"/>
<path d="M257 207.3l-4.3 4.3 2 2M257 207.3l-4.3 4.3M257.2 207.3l-4.5 4.4 1.9 1.9M257.2 207.3l-4.5 4.5M257.2 207.3l6.4 6.3 1.8-1.8M257.2 207.3l-4.5 4.5 1.8 1.8M257.2 207.3l6.5 6.3M257.4 207.3l6.4 6.3M257.4 207.3l-4.7 4.6 1.7 1.7M257.4 207.3l-4.7 4.7 1.7 1.6M257.5 207.3l-4.8 4.8 1.5 1.5M257.5 207.3l-4.8 4.8"/>
<path d="M257.5 207.3l6.4 6.3 1.5-1.5-4.8-4.8-6.4 6.3M257.6 207.3l-4.9 4.9 1.5 1.4M257.6 207.3l-4.9 4.9M257.6 207.3l6.4 6.3M257.7 207.3l6.5 6.3M257.7 207.3l-5 5 1.3 1.3M257.9 207.3l-5.2 5.1 1.2 1.2M257.9 207.3l-5.2 5.2M257.9 207.3l6.4 6.3M258 207.3l-5.3 5.2 1.1 1.1M258 207.3l-5.3 5.2M258 207.3l6.4 6.3 1-1-5.3-5.3"/>
<path d="M258.1 207.3l6.4 6.3 .9-.8M258.2 207.3l-5.5 5.4M258.2 207.3l-5.5 5.5M258.2 207.3l6.4 6.3M258.3 207.3l6.4 6.3M258.3 207.3l-5.6 5.6M258.4 207.3l-5.7 5.6M258.4 207.3l-5.7 5.7 5.7-5.7M258.4 207.3l6.4 6.3M258.6 207.3l-5.9 5.8 5.9-5.8 6.4 6.3M258.6 207.3l6.4 6.3 .4-.3M258.6 207.3l-5.9 5.9"/>
<path d="M258.7 207.3l-6 5.9M258.8 207.3l-6.1 6.1M258.9 207.3l-6.2 6.2M259 207.3l6.4 6.3M259 207.3l-6.3 6.3h.1M259 207.3l-6.3 6.3M259.2 207.3l-6.5 6.3M259.2 207.3l6.2 6.2M259.2 207.3l-6.4 6.3M259.3 207.3l-6.5 6.3M259.3 207.3l6.1 6.1M259.3 207.3l-6.4 6.3"/>
<path d="M259.3 207.3l-6.4 6.3-.2-.1 .2 .1M259.4 207.3l6 6M259.4 207.3l-6.4 6.3M259.5 207.3l-6.4 6.3-.4-.3 .4 .3M259.5 207.3l5.9 5.8M259.5 207.3l-6.3 6.3M259.6 207.3l-6.4 6.3M259.6 207.3l-6.4 6.3-.5-.5 .6 .5M259.6 207.3l5.8 5.8-.6 .5M259.8 207.3l5.6 5.6-.7 .7M259.8 207.3l-6.4 6.3-.7-.6M259.8 207.3l-6.5 6.3-.6-.6"/>
<path d="M259.9 207.3l-6.4 6.3-.8-.7 .7 .7M259.9 207.3l5.5 5.5M259.9 207.3l-6.4 6.3M260 207.3l-6.5 6.3M260 207.3l5.4 5.4M260 207.3l-6.4 6.3-.9-.8M260.1 207.3l-6.4 6.3M260.1 207.3l-6.4 6.3-1-.9M260.2 207.3l5.2 5.2M260.2 207.3l-6.4 6.3M260.2 207.3l5.2 5.1M260.2 207.3l-6.3 6.3"/>
<path d="M260.3 207.3l-6.4 6.3M260.3 207.3l5.1 5-1.3 1.3M260.3 207.3l5.1 5.1M260.4 207.3l-6.4 6.3M260.4 207.3l5 5M260.4 207.3l5 5-1.3 1.3M260.5 207.3l-6.5 6.3M260.5 207.3l4.9 4.9-1.4 1.4 1.4-1.4M260.5 207.3l4.9 4.9M260.5 207.3l-6.4 6.3M260.6 207.3l4.8 4.8M260.6 207.3l4.8 4.8-1.6 1.5 1.6-1.5"/>
<path d="M260.6 207.3l-6.4 6.3M260.7 207.3l-6.5 6.3M260.7 207.3l4.7 4.7M260.7 207.3l-6.4 6.3M260.7 207.3l4.7 4.6M260.8 207.3l-6.5 6.3M260.8 207.3l4.6 4.6M260.8 207.3l-6.4 6.3M260.9 207.3l4.5 4.5M260.9 207.3l-6.4 6.3M260.9 207.3l4.5 4.4M261 207.3l4.4 4.4"/>
<path d="M261 207.3l-6.4 6.3M261.1 207.3l4.3 4.4M261.1 207.3l-6.4 6.3M261.1 207.3l-6.5 6.3M261.1 207.3l4.3 4.3M261.2 207.3l4.2 4.2M261.2 207.3l4.2 4.3M261.2 207.3l-6.4 6.3M261.3 207.3l-6.4 6.3M261.3 207.3l-6.5 6.3M261.4 207.3l4 4-2.3 2.3-6.4-6.3-4 4M261.4 207.3l-6.4 6.3"/>
<path d="M261.4 207.3l-6.4 6.3-2.3-2.2 2.3 2.2 6.3-6.3-6.4 6.3M261.5 207.3l-6.4 6.3M261.5 207.3l3.9 3.9M261.6 207.3l3.8 3.8M261.6 207.3l-6.4 6.3M261.6 207.3l-6.4 6.3-2.5-2.4 2.5 2.4M261.8 207.3l-6.4 6.3-2.7-2.6M261.8 207.3l-6.4 6.3-2.7-2.7M261.9 207.3l3.5 3.5M261.9 207.3l3.5 3.6M261.9 207.3l-6.4 6.3M261.9 207.3l3.5 3.4"/>
<path d="M262 207.3l-6.4 6.3M262 207.3l-6.4 6.3-2.9-2.8M262 207.3l-6.3 6.3-3-2.9M262.1 207.3l-6.4 6.3M262.2 207.3l-6.4 6.3-3.1-3M262.2 207.3l-6.4 6.3M262.2 207.3l3.2 3.2M262.3 207.3l-6.4 6.3M262.4 207.3l3 3.1-3.3 3.2 3.3-3.3zM262.4 207.3l-6.4 6.3M262.4 207.3l3 3-3.4 3.3M262.4 207.3l3 3"/>
<path d="M262.5 207.3l2.9 2.9M262.5 207.3l2.9 2.9-3.4 3.4M262.5 207.3l-6.4 6.3M262.6 207.3l2.8 2.8-3.5 3.5 3.5-3.5M262.6 207.3l2.8 2.8M262.6 207.3l-6.4 6.3-3.5-3.4 2.9-2.9 6.4 6.3M262.6 207.3l2.8 2.7-3.5 3.6-6.5-6.3-2.7 2.7M262.6 207.3l-6.3 6.3M262.6 207.3l-6.4 6.3M262.8 207.3l-6.4 6.3M262.8 207.3l2.6 2.6M262.9 207.3l2.5 2.6"/>
<path d="M262.9 207.3l-6.4 6.3M262.9 207.3l-6.5 6.3M262.9 207.3l2.5 2.5M263 207.3l2.4 2.4M263 207.3l-6.4 6.3M263 207.3l2.4 2.4-2.3-2.4M263.1 207.3l-6.5 6.3M263.1 207.3l-6.4 6.3M263.1 207.3l2.3 2.3-4 4-6.4-6.3-2.3 2.2M263.1 207.3l-6.3 6.3M263.2 207.3l-6.4 6.3M263.2 207.3l2.2 2.1"/>
<path d="M263.2 207.3l2.2 2.2M263.3 207.3l-6.4 6.3-4.2-4.2 4.2 4.2 6.4-6.3M263.3 207.3l2.1 2.1M263.3 207.3l2.1 2M263.3 207.3l-6.3 6.3M263.4 207.3l2 2M263.4 207.3l-6.4 6.3M263.4 207.3l-6.4 6.3-4.3-4.3 4.4 4.3M263.5 207.3l1.9 2M263.5 207.3l-6.4 6.3M263.5 207.3l1.9 1.9M263.6 207.3l-6.4 6.3-4.5-4.4"/>
<path d="M263.6 207.3l-6.5 6.3-4.4-4.4M263.6 207.3l1.8 1.8M263.7 207.3l1.7 1.8M263.7 207.3l1.7 1.7M263.7 207.3l-6.4 6.3M263.7 207.3l-6.4 6.3-4.6-4.5 4.5 4.5M263.8 207.3l-6.4 6.3M263.8 207.3l-6.4 6.3-4.7-4.6M263.8 207.3l1.6 1.6-4.7 4.7M263.9 207.3l-6.4 6.3-4.8-4.8M263.9 207.3l-6.4 6.3-4.8-4.7M263.9 207.3l1.5 1.4"/>
<path d="M263.9 207.3l1.5 1.5M264 207.3l-6.4 6.3M264.1 207.3l1.3 1.3M264.1 207.3l-6.5 6.3-4.9-4.9M264.2 207.3l-6.4 6.3M264.2 207.3l1.2 1.2M264.3 207.3l-6.4 6.3M264.3 207.3l1.1 1.1M264.3 207.3l-6.3 6.3 6.4-6.3M264.4 207.3l1 1-5.3 5.3-6.4-6.3-1 1 5.3 5.3M264.4 207.3l1 1M264.5 207.3l.9 .9"/>
<path d="M264.5 207.3l.9 .9-5.4 5.4M264.5 207.3l-6.4 6.3M264.5 207.3l.9 .8M264.6 207.3l.8 .8M264.6 207.3l-6.4 6.3M264.7 207.3l.7 .7M264.7 207.3l-6.4 6.3M264.7 207.3l-6.4 6.3-5.6-5.6M264.8 207.3l.6 .6-5.7 5.7M264.8 207.3l.6 .6M264.9 207.3l.5 .5-5.8 5.8 5.8-5.7M264.9 207.3l.5 .6"/>
<path d="M264.9 207.3l-6.4 6.3M264.9 207.3l-6.5 6.3M264.9 207.3l-6.3 6.3-5.9-5.8M265 207.3l.4 .4M265 207.3l.4 .4-5.9 5.9 5.9-5.9M265 207.3l.4 .3M265.1 207.3l-6.4 6.3M265.1 207.3l.3 .3M265.1 207.3l.3 .2M265.2 207.3l.2 .2M265.2 207.3l-6.4 6.3M265.3 207.3l-6.4 6.3"/>
<path d="M265.3 207.3l.1 .1M265.4 207.3h.1M265.4 213.6h.1M265.4 207.9l-5.7 5.7M265.4 212.7l-1 .9 1-.9-5.4-5.4-6.4 6.3M265.4 212.9l-.8 .7M265.4 213l-.6 .6M265.4 213.4l-.3 .2 .3-.2M265.4 213.6h-.1M265.4 210.5l-3.3-3.2 3.3 3.3M265.4 208.2l-5.4 5.4 5.4-5.3M265.4 208.4l-5.2 5.2"/>
<path d="M265.4 209.1l-4.5 4.5M265.4 210.2l-3.4 3.4M265.4 210.6l-3.1 3M265.4 210.7l-2.9 2.9M265.4 211.4l-2.2 2.2M265.4 210.9l-3.6-3.6 3.6 3.6M265.4 211.2l-4-3.9 4 4M265.4 208.6l-5 5M265.4 208.8l-4.8 4.8M265.4 209.8l-3.8 3.8M265.4 209.9l-3.8 3.7M265.4 210.9l-2.7 2.7"/>
<path d="M265.4 211.1l-2.5 2.5M265.4 211.3l-2.4 2.3M265.4 211.5l-2.1 2.1M265.4 209.8l-2.5-2.5-6.4 6.3-3.8-3.8 2.5-2.5 6.5 6.3M265.4 209.1l-1.8-1.8-6.4 6.3M265.4 211.8l-1.8 1.8 1.8-1.7M265.4 213.1l-.5 .5M265.4 213.5l-.2 .1M265.4 208.5l-5.1 5.1-6.4-6.3-1.2 1.2 5.2 5.1M265.4 212.4l-5.1-5.1 5.1 5.1M265.4 208.7l-4.9 4.9M265.4 209.1l-4.6 4.5"/>
<path d="M265.4 209.2l-4.4 4.4M265.4 209.6l-4.1 4M265.4 209.9l-3.7 3.7 3.7-3.7M265.4 210.3l-3.4 3.3M265.4 210.8l-2.8 2.8M265.4 209.4l-4.2 4.2M265.4 213.2l-5.9-5.9-6.5 6.3M265.4 210l-3.6 3.6M265.4 212.9l-5.6-5.6-6.4 6.3M265.4 213.6l-6.3-6.3-6.4 6.3M265.4 207.3l-6.3 6.3M265.4 208l-5.6 5.6 5.6-5.5"/>
<path d="M265.4 208.8l-4.9 4.8M265.4 210.5l-3.1 3.1M265.4 213.4l-.3 .2M265.4 213.2l-.5 .4M265.4 213.5l-.1 .1M265.4 208.8l-1.5-1.5 1.5 1.5M265.4 210.9l-2.8 2.7M265.4 211.9l-1.7 1.7M265.4 212.3l-1.3 1.3M265.4 212.8l-.8 .8M265.4 211.4l-2.2 2.2-6.4-6.3-4.1 4 2.3 2.3M265.4 209.5l-2.2-2.2 2.2 2.3"/>
<path d="M265.4 211.2l-2.4 2.4M265.4 212.4l-1.2 1.2M265.4 212.5l-1.2 1.1M265.4 210.6l-3 3-6.5-6.3-3.2 3.2 3.1 3.1M265.4 209.6l-4.1 4-6.4-6.3-2.2 2.2 4.1 4.1M265.4 211.4l-4.1-4.1 4.1 4.1M265.4 208.1l-5.5 5.5M265.4 208.5l-5.2 5.1M265.4 209.3l-4.3 4.3M265.4 210.8l-2.9 2.8M265.4 211.6l-2 2 2-1.9M265.4 210.7l-3.4-3.4 3.4 3.4"/>
<path d="M265.4 211l-3.7-3.7 3.7 3.8M265.4 209l-4.6 4.6M265.4 209.2l-4.5 4.4M265.4 211.3l-2.3 2.3M265.4 211.5l-2.2 2.1M265.4 212l-1.6 1.6M265.4 213.4l-.2 .2M265.4 207.3l-6.5 6.3-6.2-6.2M265.4 212.7l-.9 .9-6.5-6.3-5.3 5.3 1 1M265.4 208.1l-.7-.8-6.4 6.3-5.6-5.5 .8-.8 6.4 6.3M265.4 212.4l-1.3 1.2M265.4 212.5l-1.1 1.1"/>
<path d="M265.4 212.9l-.7 .7 .7-.7M265.4 213.2l-.4 .4 .4-.3M265.4 207.6l-6 6-6.5-6.3-.2 .2 6.2 6.1M265.4 213l-5.7-5.7-6.4 6.3M265.4 213.5l-.1 .1-6.5-6.3-6.1 6.1 .2 .2M265.4 211.9l-4.6-4.6-6.3 6.3-1.8-1.7 4.6-4.6 6.4 6.3M265.4 207.4l-.1-.1 .1 .2M265.4 208.8l-1.6-1.5-6.4 6.3M265.4 207.5l-6.1 6.1M265.4 208.2l-5.4 5.4M265.4 209.8l-3.9 3.8 3.9-3.8M265.4 213.3l-.3 .3"/>
<path d="M265.4 207.3l-6.4 6.3M265.4 211.7l-1.9 1.9M342.9 215.9v40h76.1M419 215.9h-76.1v50.8h76.1M144.7 240l-5 1.2 5 1.3M205.7 240l5.1 1.2-5.1 1.3M342.9 229.2h76.1M380.9 229.2v37.5h-19v-10.8M139.7 241.2h71.1M342.9 242.5h76.1M380.9 255.9h19.1v10.8"/>
</g>
<g fill="none" stroke="#000" stroke-width=".2" stroke-dasharray=".3 1.1" stroke-linecap="butt">
<path d="M170.1 58.2h10.2M170.1 62.1v-3.9M180.3 66.5v-8.3M170.1 125.5v44M170.1 125.5v-63.4M180.3 125.5v44M180.3 125.5v-59M170.1 169.5l-14.1 14.2M180.3 169.5l25.4 25.4M156 183.7l-11.3 11.2M144.7 203v5h30.5M144.7 203v-8.1"/>
<path d="M205.7 203v5M205.7 208h-30.5M205.7 203v-8.1"/>
</g>
<g font-size="5.1">
<text x="163.5" y="30.7">42in</text>
<text x="242.9" y="49" transform="rotate(-90 242.9 49)">5in</text>
<text x="99.8" y="77.9" transform="rotate(-90 99.8 77.9)">5in</text>
<text x="201.4" y="84">13in</text>
<text x="123.2" y="100.4" transform="rotate(-90 123.2 100.4)">4in</text>
<text x="201.2" y="101.4">4in</text>
<text x="193.2" y="131.8">8in</text>
<text x="58.4" y="140.5" transform="rotate(-90 58.4 140.5)">63in</text>
<text x="215.9" y="164.1">10in</text>
<text x="104.5" y="190.3" transform="rotate(-90 104.5 190.3)">10in</text>
<text x="86.4" y="210.6" transform="rotate(-90 86.4 210.6)">8in</text>
<text x="162.1" y="238.7">28in</text>
</g>
<text font-size="3.7" x="12.7" y="269.5">[Academic use only]</text>
<g font-size="2.3">
<text x="370.7" y="219.5">BRIDGING THE GAP</text>
<text x="377" y="224.7">ENGINEERING</text>
</g>
<g font-size="2">
<text x="295.1" y="74.1">NOTES</text>
<text x="295.1" y="81.5">1. TYPICAL REBAR EDGE DISATNCE = 2&quot; AS SHOWN</text>
<text x="295.1" y="88.7">2. PRELIMINARY REBAR LAYOUT SHOWN, 2 in. SPACNG (TYP.)</text>
<text x="295.1" y="97.4">3. REINFORCEMENT SIZING, COVER, ETC TO BE CONSIDERED</text>
<text x="301.2" y="103.4">IN FINAL DESIGN</text>
<text x="238.7" y="197.4">1 in. = 10 in.</text>
<text x="217.9" y="203" transform="rotate(-90 217.9 203)">2in</text>
<text x="344.3" y="232.4">BRYCE CREEK BRIDGE</text>
<text x="382.6" y="232.8">CONCRETE BEAM ALT.</text>
<text x="351.2" y="236.1">BEGLEY ROAD</text>
<text x="387.1" y="238">SECTION VIEW</text>
<text x="345.8" y="240">CABELL COUNTY, WV</text>
<text x="349.1" y="249.7">9 MARCH 2019</text>
<text x="393.4" y="250.2">1:10</text>
<text x="350.1" y="262.5">MSA</text>
<text x="369.6" y="263.4">BGE</text>
<text x="387.5" y="263.2">NMN</text>
<text x="405.9" y="262.7">107</text>
</g>
<g font-size="1.3">
<text x="344.1" y="244.6">DATE</text>
<text x="382.6" y="245">SCALE</text>
<text x="344.2" y="257.9">DRAWN BY</text>
<text x="363.3" y="258.1">DESIGNED BY</text>
<text x="381.7" y="258.1">CHECKED BY</text>
<text x="401" y="258.3">SHEET</text>
</g>
</svg>
